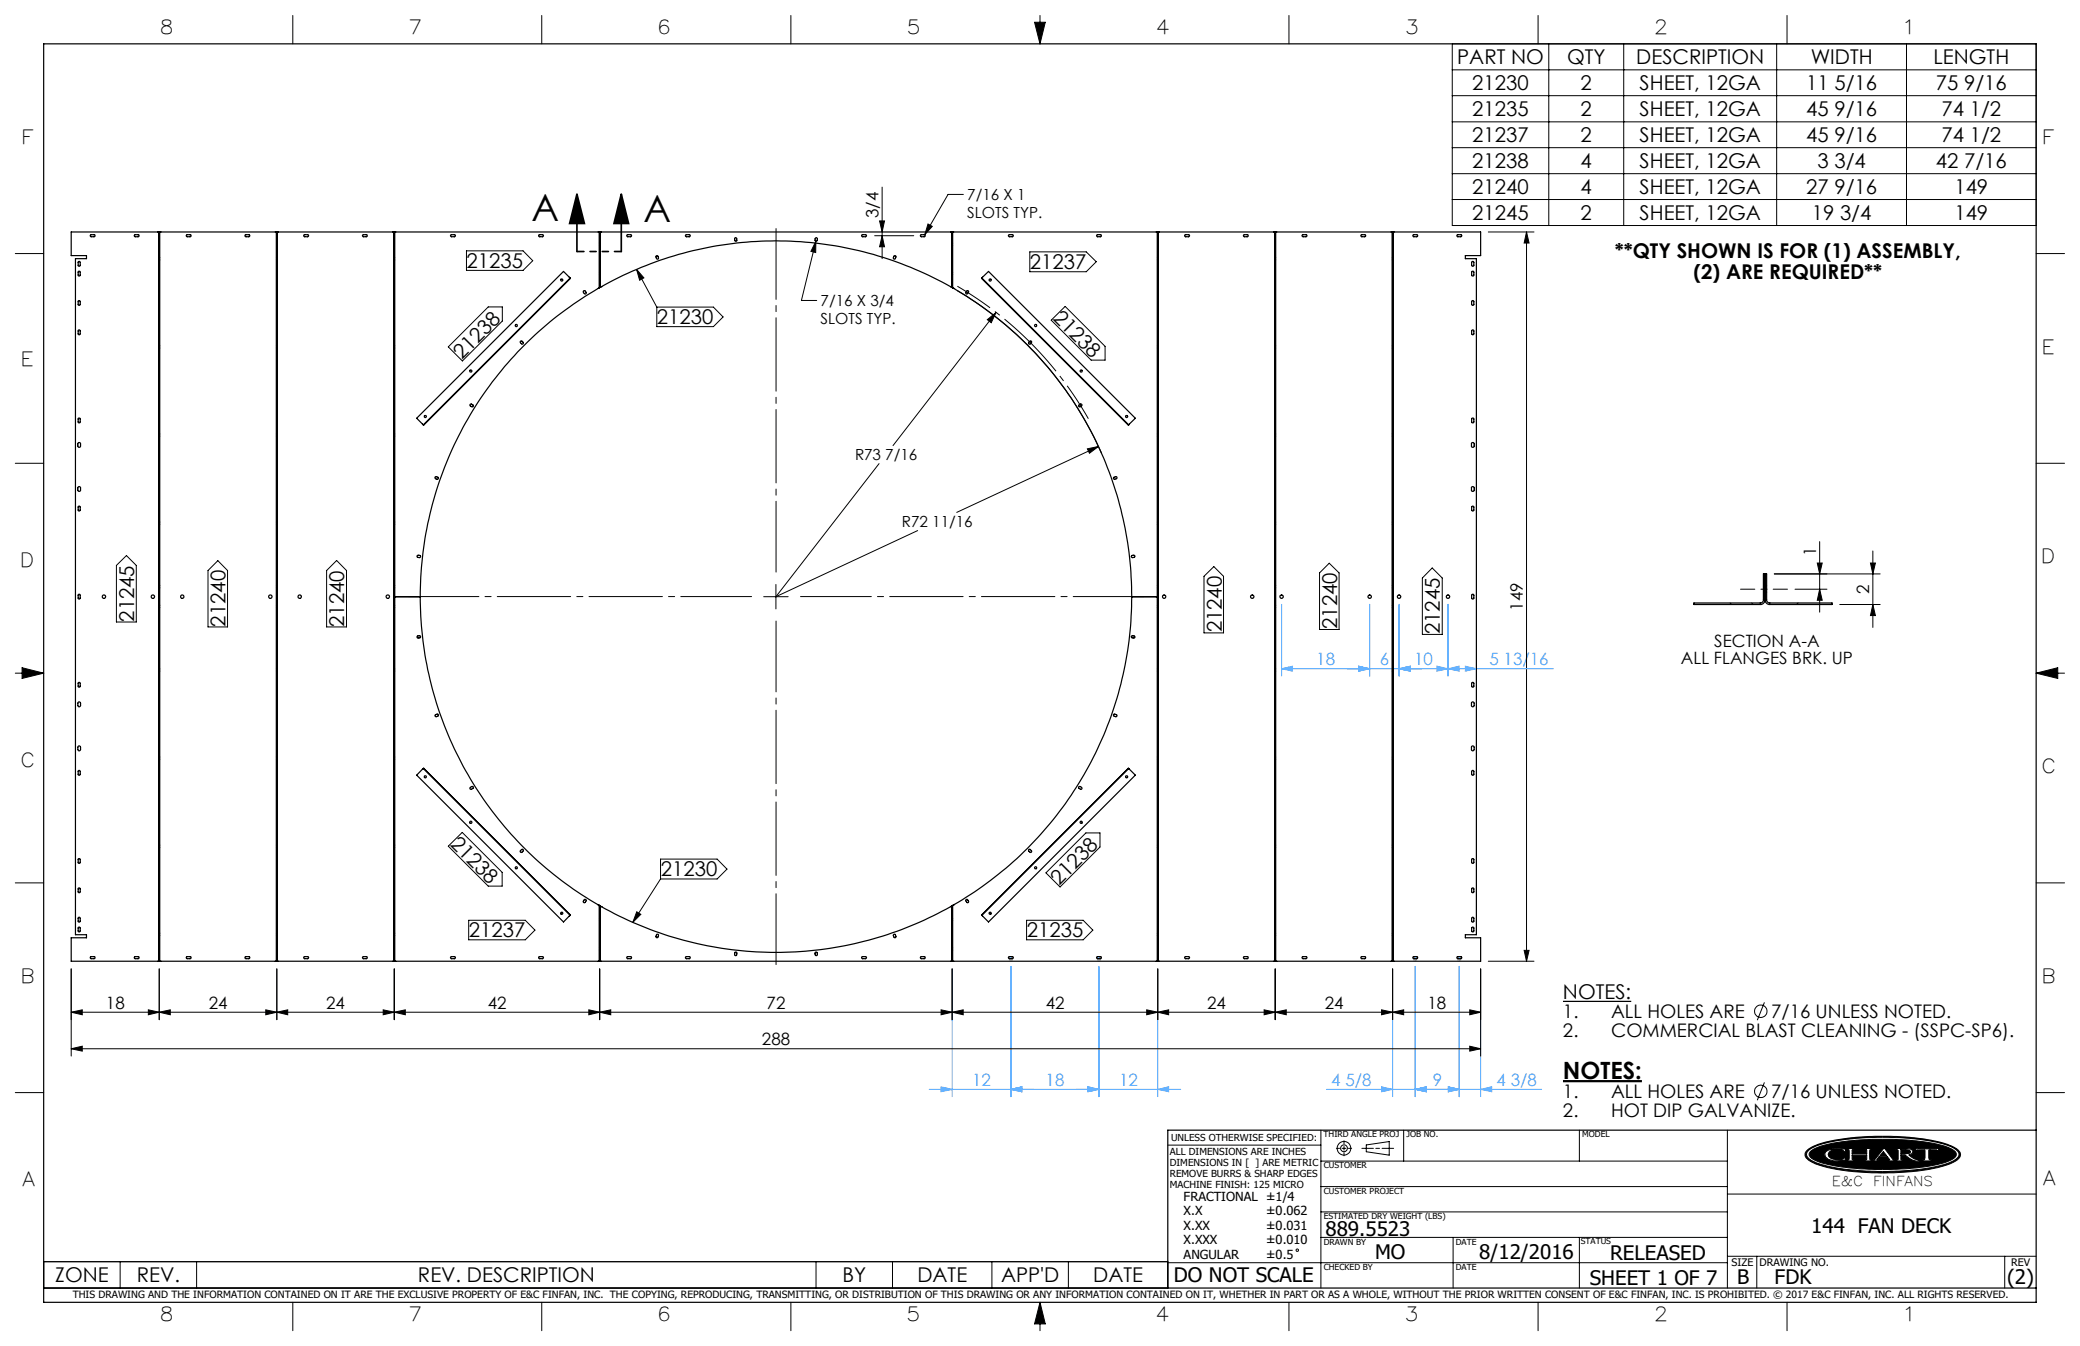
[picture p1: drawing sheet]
<svg xmlns="http://www.w3.org/2000/svg" width="432mm" height="279mm" viewBox="0 0 432 279" stroke-linecap="round" stroke-linejoin="round" font-family="sans-serif">
<g fill="none" stroke="#000" stroke-width=".21">
<path d="M60.8 3.2v5.9M112.5 3.2v5.9M164.2 3.2v5.9M214.8 4.6h2.2l-1.1 4.5zM215.9 3.2v5.9M267.6 3.2v5.9M301.5 9.1h121.2v37.7h-121.2zM301.5 14.5h121.2M301.5 19.9h121.2M319.3 3.2v5.9M321.5 9.1v37.7M337.1 9.1v37.7"/>
<path d="M368.8 9.1v37.7M371 3.2v5.9M395.8 9.1v37.7M183.1 38.8v14.9M301.5 25.3h121.2M301.5 30.7h121.2M301.5 36.1h121.2M3.2 52.6h5.9M96.8 52.1h11.8l2 2-2 2h-11.8zM132.2 55.9l1.5 1.8-.9 .5zM132.2 55.9l4.1 7.8M169.4 50.1l-.1 2.3-1-.2z"/>
<path d="M169.4 50.1l-3 12.3h3.1M181.6 48.9h8.1M182.6 45.9h1l-.5 2.3zM183.1 48.9l.5 2.3h-1zM192.7 46.5l.8 .5-1.5 1.7zM200 40.4h-3.2l-4.8 8.3M213.8 52.3h11.7l2.1 2-2.1 2.1h-11.7zM301.5 41.4h121.2M309 48.2h9.5M316.9 48.2l.5 2.2h-1zM316.9 48.2v151.3M422.7 52.6h5.9"/>
<path d="M93.1 72l8.3-8.3h2.9v2.9l-8.3 8.3zM136.3 63.7h11.8l2 2.1-2 2h-11.8zM198.7 60.3a73.9 73.9 0 0 1 30 33.8M205 66.4l1.8-1.5-1 2.1zM206.8 64.9l-21.4 27.6M218.2 66.5l2.9-2.9 8.3 8.3v2.9h-2.9zM3.2 96.2h5.9M182.5 96.2l-21.4 27.7 29.4-13.8M225.7 93.2l2.3-.5-1.8 1.4zM228 92.7l-29.4 13.7M422.7 96.2h5.9M24.2 117.4l2-2.1 2.1 2.1v11.7h-4.1z"/>
<path d="M45.2 116.4l2 2v11.7h-4v-11.7zM69.9 116.3l2 2.1v11.7h-4.1v-11.7zM249.9 119.6l2.1-2 2 2v11.8h-4.1zM273.9 118.9l2-2 2.1 2v11.8h-4.1zM297.3 117.9l2.1 2.1v11.7h-4.1v-11.7zM368.3 119.1h22M377.3 116.9h1l-.5 2.2zM377.8 112.4v14.7M388.3 116.9h1l-.5 2.2zM388.8 114.4v15.8M3.2 139.7h5.9M4.6 138.6l4.5 1.1-4.5 1.1z"/>
<path d="M158.5 123.9h5.1M161.1 121.3v5.1M372.6 122.3h6.7M377.8 122.3l.5 2.3h-1zM381.9 125.5h8.4M388.8 125.5l.5 2.3h-1zM422.7 139.7h5.9M422.7 139.7l4.5-1.1v2.2zM93.1 175.6l2.9-2.8 8.2 8.3v2.8h-2.8zM137.1 178.3h11.8l2 2.1-2 2.1h-11.8zM3.2 183.3h5.9M97.3 191h11.7l2.1 2.1-2.1 2h-11.7z"/>
<path d="M132.2 189.3l.8 .5-1.6 1.7zM137.1 182.5l-5.7 9M213.1 191h11.8l2 2.1-2 2h-11.8zM217.1 181.2l8.3-8.3h3v2.9l-8.3 8.3zM309 199.5h9.5M316.4 197.3h1l-.5 2.2zM422.7 183.3h5.9M14.8 217.7l2.3-.5v1zM14.8 217.7h292.6M14.8 210.1l2.3-.5v1zM14.8 210.1h292.6M14.8 201.1v18.1"/>
<path d="M30.8 209.6l2.3 .5-2.3 .5zM33.1 210.1l2.2-.5v1zM33.1 201.1v10.6M55.2 209.6l2.3 .5-2.3 .5zM57.5 201.1v10.6M57.5 210.1l2.2-.5v1zM79.6 209.6l2.2 .5-2.2 .5zM81.8 210.1l2.3-.5v1zM81.8 201.1v10.6M122.2 209.6l2.3 .5-2.3 .5zM124.5 210.1l2.3-.5v1zM124.5 201.1v10.6"/>
<path d="M195.4 209.6l2.3 .5-2.3 .5zM197.7 210.1l2.3-.5v1zM197.7 201.1v10.6M238.1 209.6l2.2 .5-2.2 .5zM240.3 201.1v10.6M240.3 210.1l2.3-.5v1zM262.4 209.6l2.3 .5-2.3 .5zM264.7 210.1l2.3-.5v1zM264.7 201.1v10.6M286.8 209.6l2.3 .5-2.3 .5zM289.1 210.1l2.3-.5v1zM289.1 201.1v10.6"/>
<path d="M305.1 217.2l2.3 .5-2.3 .5zM305.1 209.6l2.3 .5-2.3 .5zM307.4 201.1v18.1M366.3 208.1l-1.5 3.7M3.2 226.8h5.9M242.4 237.7h31.8M274.2 234.6v32.8M277.4 238.4h.7M278.6 238.4h.8M279 236.8v.7M279 238v.8M279 239.3v.6"/>
<path d="M279.9 238.4h.7M282.7 238.4h2.4M283.6 237.7l4.8-.7v2.8l-4.8-.7zM285.6 238.4h.8M286.9 238.4h2.4M291.4 234.6v6.4M327.9 234.6v6.4M358.6 234.6v32.8M366.3 224.7l-1.5 3.7M375.3 238.7a16.2 16.2 0 0 1 7.4-2.3 55.4 55.4 0 0 1 21.3 1.1l1.4 .6a1.73 1.73 0 0 1 1.5 2 7.1 7.1 0 0 1-4.3 2.2 56 56 0 0 1-24.6-.3 5 5 0 0 1-3.2-2l-.1-.1a1.17 1.17 0 0 1 .6-1.2zM375.4 238.9a12.8 12.8 0 0 1 6.4-2.2 59.4 59.4 0 0 1 21.7 .8 4.5 4.5 0 0 1 3.1 1.9 1.7 1.7 0 0 1-1.3 1.7 34.9 34.9 0 0 1-12.8 2l-2.2 .1a39.2 39.2 0 0 1-13.6-2l-.7-.3a1.2 1.2 0 0 1-.6-2zM375.8 239a15.4 15.4 0 0 1 7.6-2.1l3.6-.3 3.3-.1a44.5 44.5 0 0 1 14.2 1.7l.8 .4a1.03 1.03 0 0 1 .8 1 1.03 1.03 0 0 1-.8 1 25.5 25.5 0 0 1-9.5 2l-7.7 .1a33.6 33.6 0 0 1-11.3-1.9l-.8-.5a.79 .79 0 0 1-.2-1.3z"/>
<path d="M379 239.1a5 5 0 0 1 3.5-.6h.7v.2l-.2 .4-.6-.4a3.1 3.1 0 0 0-2.7 .4l-.2 .5 .2 .5a3.1 3.1 0 0 0 2.8 .5l.4-.3h.3l-.2 .5-.7 .1a3.6 3.6 0 0 1-3.3-.8l-.2-.6zM383.5 238.4h1.6v.2l-.6 .1v.8h3v-.8l-.5-.1v-.2h1.5v.2l-.3 .1-.1 .4 .1 1.5v.1l.3 .1v.2h-1.5v-.2h.4l.1-.2v-.8h-3v.8l.6 .2v.2h-1.6v-.2l.3-.1 .1-.1v-1.5v-.4l-.4-.1zM391 239l.6 .9h-1.3zM391 238.4h.3l1.7 2.3 .5 .1v.2h-1.6v-.2l.4-.1-.5-.6h-1.7l-.5 .7h.6v.2h-1.5v-.2l.5-.1zM393.6 238.4h2.3l.9 .2 .3 .4-.2 .5-.7 .2 1.2 .9 1.1 .2v.2a4.2 4.2 0 0 1-2.9-1.1l-1-.1v.9l.6 .1v.2h-1.6v-.2h.3l.2-.2v-1.8l-.5-.2zM394.6 238.6l1.8 .2 .2 .3-.2 .3-1.8 .1zM397.9 238.3l1 .2 3.7-.1-.3 .5h-.2l-.1-.2h-1.6l.1 1.9 .6 .2v.2h-2.2v-.2l.7-.2v-1.8l-1.6-.1-.2 .2h-.3zM402.1 238.9h.1M422.7 226.8h5.9M274.2 256.9h84.4M274.2 251.6h84.4M274.2 246.3h84.4"/>
<path d="M274.2 241h84.4M301.7 256.9v10.5M327.9 256.9v10.5M358.6 247.9h64.1M9.1 261.9h233.3v5.5h-233.3zM24.9 261.9v5.5M40.8 261.9v5.5M60.8 270.3v5.9M112.5 270.3v5.9M164.2 270.3v5.9M169.4 261.9v5.5M185.3 261.9v5.5"/>
<path d="M205.9 261.9v5.5M215.9 270.3v5.9M215.9 270.3l1.1 4.5h-2.2zM221.8 261.9v5.5M242.4 262.1h116.2M267.6 270.3v5.9M319.3 270.3v5.9M358.6 260.8h64.1M364.7 260.8v6.6M371 270.3v5.9M416.2 260.8v6.6"/>
<circle cx="365.5" cy="209.9" r="1.29"/>
<circle cx="279" cy="238.4" r=".71"/>
<circle cx="279" cy="238.4" r="1.41"/>
<circle cx="365.5" cy="226.6" r="1.29"/>
<circle cx="269.3" cy="259.5" r=".25"/>
</g>
<path d="M9.1 9.1h413.6v261.2h-413.6zM422.7 234.6h-180.3v32.8M9.1 267.4h413.6" fill="none" stroke="#000" stroke-width=".25"/>
<g fill="#000">
<path d="M383.5 238.4v.2h.3l.1 .2v1.8l-.1 .1-.3 .1v.2h1.6v-.2l-.6-.2v-.8h3v.9l-.5 .1v.2h1.5v-.2l-.3-.1-.1-.2v-1.6l.1-.3h.3v-.2h-1.5v.2l.5 .1v.8h-3v-.8l.6-.1v-.2zM391 238.4l-1.8 2.3-.5 .1v.2h1.5v-.2h-.6l.5-.7h1.7l.5 .6-.4 .1v.2h1.6v-.2l-.5-.1-1.7-2.3zM393.6 238.4v.2l.5 .2v1.8l-.2 .2h-.3v.2h1.6v-.2l-.6-.1v-.9l1.1 .1a3.2 3.2 0 0 0 2.8 1.1v-.2a3.4 3.4 0 0 1-2.3-1.1 .68 .68 0 0 0 .8-.2 .68 .68 0 0 0 0-.8l-.7-.3zM397.9 238.3l-.4 .6h.3l.2-.2 1.6 .1v1.8l-.2 .2h-.5v.2h2.2v-.2h-.5l-.2-.3v-1.7l1.6-.1 .1 .2h.2l.3-.5-4 .1zM375.8 239a14 14 0 0 1 6.9-2l6.1-.5h5l4.8 .4a16.3 16.3 0 0 1 7.2 2 .96 .96 0 0 1-.4 1.7 24.9 24.9 0 0 1-10.1 2l-6.5 .1-3.8-.2a21.2 21.2 0 0 1-8.8-2l-.4-.3-.2-.5zM379.1 239a1.04 1.04 0 0 0 .7 1.7 7 7 0 0 0 3.2 .1l.2-.5h-.3l-.5 .4a2.56 2.56 0 0 1-2.8-.8 1.28 1.28 0 0 1 1.4-1.3h.2a1.49 1.49 0 0 1 1.4 .2l.4 .3 .2-.6h-.6a4.7 4.7 0 0 0-3.5 .5zM375.3 238.7a19 19 0 0 1 8.8-2.5l4.1-.3h4.8a33.1 33.1 0 0 1 12.7 2.3l.2 .1a1.36 1.36 0 0 1 .9 2 9.1 9.1 0 0 1-5.1 2.2l-.4 .1a58.1 58.1 0 0 1-23.1-.6 5.6 5.6 0 0 1-3.4-1.9v-.8zM375.3 238.9a1.14 1.14 0 0 0 .6 1.9 24.5 24.5 0 0 0 9.8 2.2l4.1 .2 3.7-.1a33.7 33.7 0 0 0 11.9-2.1l.4-.2a1.19 1.19 0 0 0 .9-1.2 1.19 1.19 0 0 0-.9-1.1 21.6 21.6 0 0 0-8.8-2.1l-5.1-.3-4.7 .1a30.2 30.2 0 0 0-11.1 2.1z" fill-rule="evenodd"/>
<path d="M215.9 270.3l-1.1 4.5h2.2zM214.8 4.6h2.2l-1.1 4.5zM4.6 138.6l4.5 1.1-4.5 1.1zM422.7 139.7l4.5-1.1v2.2zM391 239l-.7 .9h1.3zM394.6 238.6v.9l1.7-.1a.38 .38 0 0 0 .3-.4 .38 .38 0 0 0-.5-.3z" fill-rule="evenodd"/>
</g>
<path d="M324.5 224.4h16.4" fill="none" stroke="#000" stroke-width=".46"/>
<path d="M324.5 207.9h14.1" fill="none" stroke="#000" stroke-width=".26"/>
<path d="M119.8 40.3l1.5 6.1h-3zM119.8 40.3v11.9M129 40.3l1.5 6.1h-3zM129 40.3v11.9" fill="none" stroke="#000" stroke-width=".35"/>
<path d="M225.9 86.9a74.6 74.6 0 0 0-27.2-27.5" fill="none" stroke="#000" stroke-width=".21" stroke-dasharray="15.2 1.3 1.3 1.3" stroke-dashoffset="7.1" stroke-linecap="butt"/>
<g fill="none" stroke="#53a9ff" stroke-width=".21">
<path d="M266.1 138.8l2.2-.5v1zM266.1 138.8h56.4M266.1 125.4v14.9M282 138.3l2.3 .5-2.3 .5zM284.3 125.4v14.9M290.4 138.8l2.3-.5v1zM290.4 125.4v14.9M298.3 138.3l2.3 .5-2.3 .5zM300.6 138.8l2.3-.5v1zM300.6 125.4v14.9M304.2 138.3l2.3 .5-2.3 .5zM209.3 199h1.1"/>
<path d="M209.5 198.6l.7 .8M209.9 198.5v1M210.2 198.6l-.7 .8M227.6 199h1M227.8 198.6l.7 .8M228.1 198.5v1M228.5 198.6l-.7 .8M293.3 199h1M293.4 198.6l.7 .8M293.8 198.5v1M294.1 198.6l-.7 .8M302.4 199h1.1"/>
<path d="M302.6 198.6l.7 .8M302.9 198.5v1M303.3 198.6l-.7 .8M197.7 201.1v26.5M209.9 200.6v27M228.1 200.6v27M240.3 201.1v26.5M289.1 201.1v26.5M293.8 200.6v27M302.9 200.6v27M307.4 201.1v26.5M192.9 226.1h52.2"/>
<path d="M195.4 225.6l2.3 .5-2.3 .5zM209.9 226.1l2.2-.5v1zM225.8 225.6l2.3 .5-2.3 .5zM240.3 226.1l2.3-.5v1zM275.4 226.1h44.6M286.8 225.6l2.3 .5-2.3 .5zM293.8 226.1l2.3-.5v1zM300.7 225.6l2.2 .5-2.2 .5zM307.4 226.1l2.3-.5v1z"/>
</g>
<path d="M361.3 122.3h9.8" fill="none" stroke="#000" stroke-width=".21" stroke-dasharray="15.2 1.3 1.3 1.3" stroke-dashoffset="12.3"/>
<path d="M161.1 118.8v-71.4M156 123.8h-71.3M161.1 128.9v71.3M166.2 123.8h71.3" fill="none" stroke="#000" stroke-width=".21" stroke-dasharray="15.2 1.3 1.3 1.3" stroke-dashoffset=".5"/>
<path d="M129 52.2h-9.2" fill="none" stroke="#000" stroke-width=".35" stroke-dasharray="6.3 1.3 1.3 1.3 1.3 1.3" stroke-dashoffset="4.9"/>
<g fill="#000">
<path d="M205 66.4l1.8-1.5-1 2.1z"/>
<path d="M129 40.3l1.5 6.1h-3zM119.8 40.3l1.5 6.1h-3z"/>
<path d="M132.2 55.9l1.5 1.8-.9 .5zM132.2 189.3l.8 .5-1.6 1.7z"/>
</g>
<g fill="#53a9ff">
<path d="M300.7 225.6l2.2 .5-2.2 .5zM293.8 226.1l2.3-.5v1zM293.8 226.1l2.3-.5v1zM286.8 225.6l2.3 .5-2.3 .5zM209.9 226.1l2.2-.5v1zM195.4 225.6l2.3 .5-2.3 .5zM225.8 225.6l2.3 .5-2.3 .5zM209.9 226.1l2.2-.5v1z"/>
<path d="M300.7 225.6l2.2 .5-2.2 .5zM307.4 226.1l2.3-.5v1zM225.8 225.6l2.3 .5-2.3 .5zM240.3 226.1l2.3-.5v1z"/>
</g>
<g fill="#000">
<path d="M169.4 50.1l-1.1 2.1 1 .2zM225.7 93.2l.5 .9 1.8-1.4zM192.7 46.5l-.7 2.2 1.5-1.7z"/>
<path d="M183.1 48.9l.5 2.3h-1zM182.6 45.9h1l-.5 2.3zM377.8 122.3l.5 2.3h-1zM377.3 116.9h1l-.5 2.2z"/>
<path d="M388.3 116.9h1l-.5 2.2zM388.8 125.5l.5 2.3h-1z"/>
<path d="M316.4 197.3h1l-.5 2.2zM316.9 48.2l.5 2.2h-1z"/>
<path d="M30.8 209.6l2.3 .5-2.3 .5zM14.8 210.1l2.3-.5v1z"/>
<path d="M55.2 209.6l2.3 .5-2.3 .5zM33.1 210.1l2.2-.5v1z"/>
<path d="M81.8 210.1l2.3-.5v1zM122.2 209.6l2.3 .5-2.3 .5zM57.5 210.1l2.2-.5v1zM79.6 209.6l2.2 .5-2.2 .5zM124.5 210.1l2.3-.5v1zM195.4 209.6l2.3 .5-2.3 .5z"/>
<path d="M197.7 210.1l2.3-.5v1zM238.1 209.6l2.2 .5-2.2 .5zM14.8 217.7l2.3-.5v1zM305.1 217.2l2.3 .5-2.3 .5z"/>
<path d="M262.4 209.6l2.3 .5-2.3 .5zM240.3 210.1l2.3-.5v1zM286.8 209.6l2.3 .5-2.3 .5zM264.7 210.1l2.3-.5v1z"/>
<path d="M289.1 210.1l2.3-.5v1zM305.1 209.6l2.3 .5-2.3 .5z"/>
</g>
<g fill="#53a9ff">
<path d="M298.3 138.3l2.3 .5-2.3 .5zM290.4 138.8l2.3-.5v1z"/>
<path d="M300.6 138.8l2.3-.5v1zM304.2 138.3l2.3 .5-2.3 .5zM266.1 138.8l2.2-.5v1zM282 138.3l2.3 .5-2.3 .5z"/>
<path d="M290.4 138.8l2.3-.5v1zM282 138.3l2.3 .5-2.3 .5z"/>
</g>
<g fill="none" stroke="#000" stroke-width=".25">
<path d="M16.3 56.3h.2l.2 .1-.2 .9-.3-.1zM16.3 54.3h.2l.2 .1v.7l-.2 .2-.3-.1zM18.8 48.8l.8-.1 .1 .3-.8 .1-.2-.1zM28 48.7h.8l.1 .2-.2 .2h-.7l-.1-.1zM32.9 48.2h-18.1v4.9h3.2v.6h-2.3v140.3h2.3v.7h-3.2v4.8h18.1M32.9 48.2h.3M32.9 48.2v151.3M33.1 48.2v151.3M33.2 48.2h24.2M33.2 48.2v151.3M38.7 48.8l.9-.1 .1 .2-.2 .2h-.7l-.1-.1zM50.9 48.8l.9-.1 .1 .3-.2 .1h-.7l-.2-.2z"/>
<path d="M57.4 48.2h.2M57.4 48.2v151.3M57.5 48.2v151.3M57.6 48.2h24.1M57.6 48.2v151.3M63.1 48.7h.9l.1 .3-.2 .1h-.7l-.2-.1zM75.4 48.7h.7l.1 .3-.8 .1-.2-.1zM81.7 48.2h.3M81.7 48.2v151.3M81.8 48.2v151.3M82 48.2h42.4M82 48.2v151.3"/>
<path d="M93.6 48.8l.8-.1 .1 .3-.1 .1h-.7l-.2-.1zM111.9 48.8l.8-.1 .1 .3-.1 .1h-.7l-.2-.2zM118.4 57.7l-1.4-1.4-30.5 30.5 1.4 1.4M118.4 57.7l-30.5 30.5M124.2 59.9a74 74 0 0 0-37 64M124.4 59.7l-.2 .2M124.4 48.2h.2M124.4 59.7h.1M124.4 48.2v11.5M124.5 59.7l-.3 .2M124.5 48.2v11.5M124.5 59.7h.1"/>
<path d="M124.6 59.7a73.7 73.7 0 0 1 73 0M124.6 48.2h73M124.6 48.2v11.5M130.2 48.8l.8-.1 .1 .2-.1 .2h-.7l-.2-.1zM136.2 53.1h.2l.2 .1v.6l-.3-.1zM142.3 48.8l.9-.1 .1 .3-.1 .1h-.7l-.2-.2zM152.5 49.5l.2-.2 .2 .2v.6l-.4-.1zM169.3 49.5l.2-.2 .2 .2-.2 .6-.3-.2zM179 48.7h.8l.1 .3-.2 .1h-.7l-.1-.1zM185.6 53.1h.2l.2 .2-.3 .5-.2-.2zM191.2 48.7h.8l.1 .2-.2 .2h-.7l-.1-.1zM197.6 48.2h.2"/>
<path d="M197.6 48.2v11.5M197.6 59.7h.1M197.7 59.7l.3 .2M197.7 59.7h.1M197.7 48.2v11.5M197.8 59.7l.2 .2M197.8 48.2h42.4M197.8 48.2v11.5M198 59.9a74 74 0 0 1 36.9 64M203.8 57.7l1.4-1.4 30.5 30.5-1.4 1.4M203.8 57.7l30.5 30.5M209.4 48.7h.9l.1 .3-.2 .1h-.7l-.2-.1z"/>
<path d="M227.8 48.7h.7l.1 .3-.8 .1-.2-.1zM240.2 48.2h.3M240.2 48.2v151.3M240.3 48.2v151.3M240.5 48.2h24.1M240.5 48.2v151.3M246 48.7h.8l.1 .3-.1 .1h-.7l-.2-.1zM258.2 48.7h.8l.1 .3-.8 .1-.2-.1zM264.6 48.2h.2M264.6 48.2v151.3M264.7 48.2v151.3M264.8 48.2h24.2"/>
<path d="M264.8 48.2v151.3M270.4 48.7h.8l.1 .3-.2 .1h-.6l-.2-.1zM282.6 48.7h.8l.1 .2-.1 .2h-.7l-.2-.1zM289 48.2h.2M289 48.2v151.3M289.1 48.2v151.3M289.2 48.2h18.2v4.9h-3.2v.6h2.3v140.3h-2.3v.7h3.2v4.8h-18.2M289.2 48.2v151.3M293.4 48.7h.8l.1 .2-.2 .2h-.6l-.2-.1zM302.5 48.7h.9l.1 .3-.2 .1h-.7l-.2-.1zM305.6 54.3h.2l.2 .1v.7l-.2 .2-.3-.2zM305.6 56.3h.3l.1 .1-.1 .9h-.3l-.1-.2z"/>
<path d="M16.3 68.5h.2l.2 .2v.6l-.2 .2-.3-.1zM16.3 62.4h.1l.3 .1v.8l-.2 .1-.3-.1zM108 70.9l.3-.1 .3 .3v.2l-.3 .1-.3-.4zM121.1 60.4h.4l.2 .4-.1 .2-.3-.1-.2-.2zM200.7 60.4l.2-.1 .2 .2-.3 .5-.3-.1zM213.6 71l.3-.2 .3 .1-.4 .5-.3-.1zM305.5 68.6l.3-.1 .2 .2v.6l-.2 .2-.3-.2zM305.6 62.4h.2l.2 .1v.8l-.2 .1-.3-.2zM16.3 86.8h.2l.2 .1-.2 .9-.3-.1zM16.3 91.9h.2l.2 .2v.5l-.2 .3h-.2l-.1-.3zM90.3 99l.6 .1 .1 .2-.2 .2-.3-.1zM97.6 84l.2-.1 .4 .2v.3l-.6-.1z"/>
<path d="M224 84.1l.3-.2 .3 .1v.2l-.4 .3-.3-.2zM231.2 99.1l.6-.1 .1 .3-.6 .2-.2-.2zM305.6 86.8h.3l.1 .1-.1 .9-.3-.1-.1-.1zM305.6 91.9h.3l.1 .2v.5l-.1 .3-.4-.2v-.7zM16.3 105.1h.2l.2 .1v.7l-.2 .2-.3-.1zM16.3 101.1l.2-.1 .2 .2v.6l-.3 .2-.2-.2zM86.6 115.3h.6l.1 .3-.2 .1h-.5zM234.9 115.3h.5l.2 .2-.1 .2h-.4l-.3-.2zM305.5 101.1l.3-.1 .2 .2v.6l-.2 .2-.3-.2zM305.6 105.1h.2l.2 .1v.7l-.2 .2-.3-.2zM366.4 119.1v5.4M16.3 123.4l.1-.1 .3 .2v.7l-.2 .2-.3-.2z"/>
<path d="M81.8 123.9h.2M82 123.9h.2M82.2 123.9h5M86.6 132h.6l.1 .3-.6 .1-.1-.1zM87.2 123.9a73.9 73.9 0 0 0 37 63.9M234.9 132h.6l.1 .4h-.6zM234.9 123.9a73.8 73.8 0 0 1-36.9 63.9M234.9 123.9h5.1M240 123.9h.2M240.2 123.9h.1M305.6 123.4l.2-.1 .2 .2v.7l-.2 .2-.3-.3zM351.6 125.2h13.8a.66 .66 0 0 0 .7-.7v-5.4h.6v5.4a.66 .66 0 0 0 .7 .7h12.9v.3h-12.9a1.02 1.02 0 0 1-1-1 .96 .96 0 0 1-1 1h-13.8z"/>
<path d="M16.3 160l.2-.1 .2 .2v.7l-.2 .1-.3-.1zM16.3 141.7l.2-.1 .2 .2v.7l-.3 .2-.2-.2zM16.3 154.9l.2-.1 .2 .3v.5l-.2 .3-.3-.3zM16.3 145.8l.2-.1 .2 .2v.6l-.2 .2-.3-.2zM87.9 159.5l-1.4 1.4 30.5 30.5 1.4-1.4M87.9 159.5l30.5 30.5M90.3 148.4l.6-.2 .1 .4-.6 .2zM231.2 148.3h.5l.2 .3-.1 .2-.5-.1-.2-.2zM234.3 159.5l1.4 1.4-30.5 30.5-1.4-1.4M234.3 159.5l-30.5 30.5M305.5 145.8l.3-.1 .2 .2v.6l-.2 .2-.3-.2zM305.5 154.9l.3-.1 .2 .3v.5l-.2 .3-.3-.2z"/>
<path d="M305.5 141.7l.3-.1 .2 .2v.7l-.2 .2-.3-.3zM16.3 178.3l.2-.1 .2 .2-.2 .8-.3-.1zM97.6 163.4l.4-.2 .3 .2-.5 .5-.2-.1zM108.1 176.6l.3-.3 .3 .2-.4 .5-.3-.2zM213.6 176.4l.2-.1 .3 .3-.1 .4-.4-.3zM224 163.3l.2-.1 .4 .3v.3l-.3 .1-.3-.2zM305.5 160l.3-.1 .2 .2v.7l-.2 .1-.3-.2zM305.6 178.3l.3-.1 .1 .2-.1 .8h-.3l-.1-.2zM16.3 184.4l.1-.1 .3 .2v.7l-.2 .1-.3-.1zM16.3 192.5l.2-.1 .2 .2v.7l-.3 .2-.2-.2zM16.3 190.5l.2-.1 .2 .2v.6l-.2 .2-.3-.1zM18.8 198.6h.8l.1 .3-.8 .1-.2-.2z"/>
<path d="M28 198.6h.8l.1 .2-.2 .2h-.7l-.1-.2zM32.9 199.5h.3M33.2 199.5h24.2M38.7 198.6h.9l.1 .2-.2 .2h-.7l-.1-.2zM50.9 198.6h.9l.1 .2-.2 .2h-.7l-.2-.2zM57.4 199.5h.2M57.6 199.5h24.1M63.1 198.6h.9l.1 .2-.2 .2h-.7l-.2-.2zM75.4 198.6h.7l.1 .3-.8 .1-.2-.2zM81.7 199.5h.3M82 199.5h42.4M93.6 198.6h.8l.1 .2-.1 .2h-.7l-.2-.2z"/>
<path d="M111.9 198.6h.8l.1 .2-.1 .2h-.7l-.2-.2zM121.3 186.7l.4 .1-.3 .6-.3-.2zM124.2 187.8l.2 .2M124.2 187.8l.3 .2M124.4 199.5h.2M124.4 188v11.5M124.4 188h.1M124.5 188v11.5M124.5 188.1h.1M124.6 188.1a73.8 73.8 0 0 0 73 0M124.6 199.5h73M124.6 188.1v11.4"/>
<path d="M130.2 198.6h.8l.1 .2-.1 .2h-.7l-.2-.2zM136.3 194h.4l-.3 .7-.2-.2zM142.3 198.6h.9l.1 .2-.1 .2h-.7l-.2-.2zM152.6 197.7l.2-.1 .2 .2-.2 .6-.3-.1zM169.3 197.7h.3l.1 .5-.2 .2-.3-.2zM179 198.6h.8l.1 .2-.2 .2h-.7l-.1-.2zM185.5 194h.4l.1 .4-.1 .2h-.3zM191.1 198.6h.9l.1 .2-.2 .2h-.7l-.1-.2zM197.6 199.5h.2M197.6 188.1v11.4M197.6 188.1h.1M197.7 188v11.5"/>
<path d="M197.7 188h.1M197.8 199.5h42.4M197.8 188v11.5M198 187.8l-.2 .2M198 187.8l-.3 .2M200.5 186.8l.3-.1 .2 .6h-.3zM209.4 198.6h.9l.1 .2-.2 .2h-.7l-.2-.2zM227.7 198.6h.8l.1 .3-.8 .1-.2-.2zM240.2 199.5h.3M240.5 199.5h24.1M246 198.6h.8l.1 .2-.1 .2h-.7l-.2-.2zM258.2 198.6h.8l.1 .3-.8 .1-.2-.2z"/>
<path d="M264.6 199.5h.2M264.8 199.5h24.2M270.4 198.6h.8l.1 .2-.2 .2h-.6l-.2-.2zM282.6 198.6h.8l.1 .2-.1 .2h-.7l-.2-.2zM289 199.5h.2M293.4 198.6h.8l.1 .2-.2 .2h-.6l-.2-.2zM302.5 198.6h.9l.1 .2-.2 .2h-.7l-.2-.2zM305.5 190.5l.3-.1 .2 .2v.6l-.2 .2-.3-.2zM305.5 192.5l.3-.1 .2 .2v.7l-.2 .2-.3-.3zM305.6 184.4l.2-.1 .2 .2v.7l-.2 .1-.3-.2z"/>
<circle cx="116.6" cy="58.1" r=".23"/>
<circle cx="205.6" cy="58.1" r=".22"/>
<circle cx="97.7" cy="77" r=".22"/>
<circle cx="107.2" cy="67.6" r=".22"/>
<circle cx="215" cy="67.6" r=".23"/>
<circle cx="224.4" cy="77" r=".22"/>
<circle cx="88.3" cy="86.5" r=".23"/>
<circle cx="233.9" cy="86.5" r=".22"/>
<circle cx="21.6" cy="123.9" r=".35"/>
<circle cx="31.7" cy="123.9" r=".35"/>
<circle cx="37.8" cy="123.9" r=".35"/>
<circle cx="56.1" cy="123.9" r=".36"/>
<circle cx="62.2" cy="123.9" r=".35"/>
<circle cx="80.5" cy="123.9" r=".36"/>
<circle cx="241.7" cy="123.8" r=".34"/>
<circle cx="260" cy="123.9" r=".35"/>
<circle cx="266.1" cy="123.9" r=".35"/>
<circle cx="284.3" cy="123.9" r=".35"/>
<circle cx="290.4" cy="123.9" r=".35"/>
<circle cx="300.6" cy="123.9" r=".35"/>
<circle cx="88.3" cy="161.3" r=".22"/>
<circle cx="97.7" cy="170.7" r=".23"/>
<circle cx="224.4" cy="170.7" r=".23"/>
<circle cx="233.9" cy="161.2" r=".21"/>
<circle cx="107.2" cy="180.1" r=".22"/>
<circle cx="116.6" cy="189.6" r=".22"/>
<circle cx="205.6" cy="189.6" r=".21"/>
<circle cx="215" cy="180.1" r=".23"/>
</g>
<g fill="none" stroke="#000" stroke-width=".21" stroke-dasharray="1.3 .6">
<path d="M33 54h.1M33.1 53.5h-.1M33.1 54h.1M33.2 53.5h-.1M57.4 54h.1M57.5 53.5h-.1M57.5 54h.1M57.6 53.5h-.1M81.8 54h.1M81.9 53.5h-.1M81.9 54h.1M82 53.5h-.1"/>
<path d="M124.2 59.9h.1M124.4 57h.1M124.4 50.9h.1M124.5 59.6l.3-.1M124.5 56.6h-.1M124.5 50.5h-.1M124.5 57h.1M124.5 50.9h.1M124.6 56.6h-.1M124.6 50.5h-.1M124.8 59.5h.1M197.4 59.5l.3 .1"/>
<path d="M197.4 59.5h.1M197.6 57h.1M197.6 50.9h.1M197.7 50.9h.1M197.7 57h.1M197.7 56.6h-.1M197.7 50.5h-.1M197.8 50.5h-.1M197.8 56.6h-.1M198 59.9h.1M240.2 54h.2M240.4 54h.1"/>
<path d="M240.4 53.5h-.2M240.5 53.5h-.1M264.6 54h.1M264.7 53.5h-.1M264.7 54h.1M264.8 53.5h-.1M289 54h.1M289.1 54h.1M289.1 53.5h-.1M289.2 53.5h-.1M33 72.2h.1M33.1 71.8h-.1"/>
<path d="M33.1 72.2h.1M33.2 71.8h-.1M57.4 72.2h.1M57.5 71.8h-.1M57.5 72.2h.1M57.6 71.8h-.1M81.8 72.2h.1M81.9 71.8h-.1M81.9 72.2h.1M82 71.8h-.1M240.2 72.2h.2M240.4 72.2h.1"/>
<path d="M240.4 71.8h-.2M240.5 71.8h-.1M264.6 72.2h.1M264.7 71.8h-.1M264.7 72.2h.1M264.8 71.8h-.1M289 72.2h.1M289.1 72.2h.1M289.1 71.8h-.1M289.2 71.8h-.1M33 90.5h.1M33.1 90.1h-.1"/>
<path d="M33.1 90.5h.1M33.2 90.1h-.1M57.4 90.5h.1M57.5 90.1h-.1M57.5 90.5h.1M57.6 90.1h-.1M81.8 90.5h.1M81.9 90.1h-.1M81.9 90.5h.1M82 90.1h-.1M240.2 90.5h.2M240.4 90.5h.1"/>
<path d="M240.4 90.1h-.2M240.5 90.1h-.1M264.6 90.5h.1M264.7 90.1h-.1M264.7 90.5h.1M264.8 90.1h-.1M289 90.5h.1M289.1 90.5h.1M289.1 90.1h-.1M289.2 90.1h-.1M33 108.8h.1M33.1 108.4h-.1"/>
<path d="M33.1 108.8h.1M33.2 108.4h-.1M57.4 108.8h.1M57.5 108.4h-.1M57.5 108.8h.1M57.6 108.4h-.1M81.8 108.8h.1M81.9 108.4h-.1M81.9 108.8h.1M82 108.4h-.1M240.2 108.8h.2M240.4 108.8h.1"/>
<path d="M240.4 108.4h-.2M240.5 108.4h-.1M264.6 108.8h.1M264.7 108.4h-.1M264.7 108.8h.1M264.8 108.4h-.1M289 108.8h.1M289.1 108.8h.1M289.1 108.4h-.1M289.2 108.4h-.1M33 139.3h.1M33 126.1h.1"/>
<path d="M33 122h.1M33.1 138.9h-.1M33.1 125.6h-.1M33.1 121.6h-.1M33.1 126.1h.1M33.1 122h.1M33.1 139.3h.1M33.2 125.6h-.1M33.2 121.6h-.1M33.2 138.9h-.1M57.4 126.1h.1M57.4 122h.1"/>
<path d="M57.4 139.3h.1M57.5 125.6h-.1M57.5 121.6h-.1M57.5 138.9h-.1M57.5 126.1h.1M57.5 122h.1M57.5 139.3h.1M57.6 125.6h-.1M57.6 121.6h-.1M57.6 138.9h-.1M81.8 126.1h.1M81.8 122h.1"/>
<path d="M81.8 139.3h.1M81.9 125.6h-.1M81.9 121.6h-.1M81.9 138.9h-.1M81.9 126.1h.1M81.9 139.3h.1M81.9 122h.1M82 125.6h-.1M82 138.9h-.1M82 121.6h-.1M240.2 122h.2M240.2 126.1h.2"/>
<path d="M240.2 139.3h.2M240.4 122h.1M240.4 126.1h.1M240.4 139.3h.1M240.4 121.6h-.2M240.4 125.6h-.2M240.4 138.9h-.2M240.5 121.6h-.1M240.5 125.6h-.1M240.5 138.9h-.1M264.6 122h.1M264.6 126.1h.1"/>
<path d="M264.6 139.3h.1M264.7 121.6h-.1M264.7 125.6h-.1M264.7 138.9h-.1M264.7 122h.1M264.7 126.1h.1M264.7 139.3h.1M264.8 121.6h-.1M264.8 125.6h-.1M264.8 138.9h-.1M289 126.1h.1M289 122h.1"/>
<path d="M289 139.3h.1M289.1 122h.1M289.1 139.3h.1M289.1 126.1h.1M289.1 125.6h-.1M289.1 121.6h-.1M289.1 138.9h-.1M289.2 121.6h-.1M289.2 138.9h-.1M289.2 125.6h-.1M366.1 123h.3M366.4 121.6h-.3"/>
<path d="M366.4 123h.4M366.8 121.6h-.4M33 157.6h.1M33.1 157.1h-.1M33.1 157.6h.1M33.2 157.1h-.1M57.4 157.6h.1M57.5 157.1h-.1M57.5 157.6h.1M57.6 157.1h-.1M81.8 157.6h.1M81.9 157.1h-.1"/>
<path d="M81.9 157.6h.1M82 157.1h-.1M240.2 157.6h.2M240.4 157.6h.1M240.4 157.1h-.2M240.5 157.1h-.1M264.6 157.6h.1M264.7 157.1h-.1M264.7 157.6h.1M264.8 157.1h-.1M289 157.6h.1M289.1 157.6h.1"/>
<path d="M289.1 157.1h-.1M289.2 157.1h-.1M33 175.9h.1M33.1 175.4h-.1M33.1 175.9h.1M33.2 175.4h-.1M57.4 175.9h.1M57.5 175.4h-.1M57.5 175.9h.1M57.6 175.4h-.1M81.8 175.9h.1M81.9 175.4h-.1"/>
<path d="M81.9 175.9h.1M82 175.4h-.1M240.2 175.9h.2M240.4 175.9h.1M240.4 175.4h-.2M240.5 175.4h-.1M264.6 175.9h.1M264.7 175.4h-.1M264.7 175.9h.1M264.8 175.4h-.1M289 175.9h.1M289.1 175.9h.1"/>
<path d="M289.1 175.4h-.1M289.2 175.4h-.1M33 194.2h.1M33.1 193.7h-.1M33.1 194.2h.1M33.2 193.7h-.1M57.4 194.2h.1M57.5 193.7h-.1M57.5 194.2h.1M57.6 193.7h-.1M81.8 194.2h.1M81.9 193.7h-.1"/>
<path d="M81.9 194.2h.1M82 193.7h-.1M124.2 187.8h.1M124.4 191.1h.1M124.4 197.2h.1M124.5 190.7h-.1M124.5 196.8h-.1M124.5 197.2h.1M124.5 191.1h.1M124.6 196.8h-.1M124.6 190.7h-.1M124.8 188.2l-.3-.1"/>
<path d="M124.8 188.2h.1M197.4 188.2h.1M197.6 191.1h.1M197.6 197.2h.1M197.7 188.1l-.3 .1M197.7 191.1h.1M197.7 197.2h.1M197.7 190.7h-.1M197.7 196.8h-.1M197.8 190.7h-.1M197.8 196.8h-.1M198 187.8h.1"/>
<path d="M240.2 194.2h.2M240.4 194.2h.1M240.4 193.7h-.2M240.5 193.7h-.1M264.6 194.2h.1M264.7 193.7h-.1M264.7 194.2h.1M264.8 193.7h-.1M289 194.2h.1M289.1 194.2h.1M289.1 193.7h-.1M289.2 193.7h-.1"/>
</g>
<path d="M359.2 125.2l.3 .3M363.6 125.2l.4 .3M366.7 122.7l-.3 .3M373.3 125.2l-.3 .3" fill="none" stroke="#000" stroke-width=".21"/>
<g font-size="7.8">
<text x="110.3" y="46">A</text>
<text x="133.6" y="46.2">A</text>
</g>
<text font-size="4.9" x="324.5" y="223.9">NOTES:</text>
<g font-size="4.2">
<text x="302.5" y="13.3">PART NO</text>
<text x="325.3" y="13.3">QTY</text>
<text x="339.7" y="13.3">DESCRIPTION</text>
<text x="375.9" y="13.3">WIDTH</text>
<text x="401.4" y="13.3">LENGTH</text>
<text x="305.6" y="18.7">21230</text>
<text x="328.1" y="18.7">2</text>
<text x="340.4" y="18.7">SHEET, 12GA</text>
<text x="374.9" y="18.7">11 5/16</text>
<text x="401.9" y="18.7">75 9/16</text>
<text x="305.6" y="24.1">21235</text>
<text x="305.6" y="29.5">21237</text>
<text x="328.1" y="24.1">2</text>
<text x="328.1" y="29.5">2</text>
<text x="340.4" y="24.1">SHEET, 12GA</text>
<text x="340.4" y="29.5">SHEET, 12GA</text>
<text x="374.9" y="24.1">45 9/16</text>
<text x="374.9" y="29.5">45 9/16</text>
<text x="403" y="24.1">74 1/2</text>
<text x="403" y="29.5">74 1/2</text>
<text x="305.6" y="34.9">21238</text>
<text x="328.1" y="34.9">4</text>
<text x="340.4" y="34.9">SHEET, 12GA</text>
<text x="377.3" y="34.9">3 3/4</text>
<text x="401.9" y="34.9">42 7/16</text>
<text x="305.6" y="40.2">21240</text>
<text x="328.1" y="40.2">4</text>
<text x="340.4" y="40.2">SHEET, 12GA</text>
<text x="374.9" y="40.2">27 9/16</text>
<text x="405.7" y="40.2">149</text>
<text x="305.6" y="45.6">21245</text>
<text x="328.1" y="45.6">2</text>
<text x="340.4" y="45.6">SHEET, 12GA</text>
<text x="376.1" y="45.6">19 3/4</text>
<text x="405.7" y="45.6">149</text>
<text x="335.2" y="53.6">**QTY SHOWN IS FOR (1) ASSEMBLY,</text>
<text x="96.9" y="55.6">21235</text>
<text x="213.8" y="55.8">21237</text>
<text x="351.5" y="57.8">(2) ARE REQUIRED**</text>
<text x="136.4" y="67.3">21230</text>
<text x="218.4" y="66.2" transform="rotate(45 218.4 66.2)">21238</text>
<text x="95.9" y="74.7" transform="rotate(-45 95.9 74.7)">21238</text>
<text x="27.9" y="129.1" transform="rotate(-90 27.9 129.1)">21245</text>
<text x="46.8" y="130.1" transform="rotate(-90 46.8 130.1)">21240</text>
<text x="71.5" y="130.1" transform="rotate(-90 71.5 130.1)">21240</text>
<text x="253.6" y="131.3" transform="rotate(-90 253.6 131.3)">21240</text>
<text x="277.6" y="130.6" transform="rotate(-90 277.6 130.6)">21240</text>
<text x="298.9" y="131.6" transform="rotate(-90 298.9 131.6)">21245</text>
<text x="93.3" y="175.4" transform="rotate(45 93.3 175.4)">21238</text>
<text x="137.2" y="181.9">21230</text>
<text x="219.9" y="183.9" transform="rotate(-45 219.9 183.9)">21238</text>
<text x="97.3" y="194.6">21237</text>
<text x="213.2" y="194.6">21235</text>
<text x="324.5" y="207.4">NOTES:</text>
<text x="275.2" y="256.5">889.5523</text>
<text x="376" y="255.9">144 FAN DECK</text>
<text x="285.5" y="261.4">MO</text>
<text x="307.1" y="261.3">8/12/2016</text>
<text x="334.3" y="261.6">RELEASED</text>
<text x="11.5" y="266.2">ZONE</text>
<text x="28.4" y="266.2">REV.</text>
<text x="86.8" y="266.2">REV. DESCRIPTION</text>
<text x="174.9" y="266.2">BY</text>
<text x="190.4" y="266.2">DATE</text>
<text x="207.8" y="266.2">APP'D</text>
<text x="227" y="266.2">DATE</text>
<text x="243.7" y="266.1">DO NOT SCALE</text>
<text x="330" y="266.7">SHEET 1 OF 7</text>
<text x="360.6" y="266.5">B</text>
<text x="368.4" y="266.6">FDK</text>
<text x="416.7" y="266.5">(2)</text>
</g>
<g font-size="4">
<text x="33.6" y="7.1">8</text>
<text x="85.2" y="7.1">7</text>
<text x="137" y="7.1">6</text>
<text x="188.6" y="7.1">5</text>
<text x="240.3" y="7.1">4</text>
<text x="292.1" y="7.1">3</text>
<text x="343.8" y="7.1">2</text>
<text x="395.7" y="7.1">1</text>
<text x="4.9" y="29.8">F</text>
<text x="424.5" y="29.9">F</text>
<text x="4.8" y="76">E</text>
<text x="424.3" y="73.5">E</text>
<text x="4.7" y="117.7">D</text>
<text x="424.2" y="116.9">D</text>
<text x="4.7" y="159.3">C</text>
<text x="424.2" y="160.4">C</text>
<text x="4.8" y="204">B</text>
<text x="424.3" y="204">B</text>
<text x="4.8" y="246.1">A</text>
<text x="424.3" y="246">A</text>
<text x="33.6" y="274.3">8</text>
<text x="85.2" y="274.3">7</text>
<text x="137" y="274.3">6</text>
<text x="188.6" y="274.3">5</text>
<text x="240.3" y="274.3">4</text>
<text x="292.1" y="274.3">3</text>
<text x="343.8" y="274.3">2</text>
<text x="395.8" y="274.3">1</text>
</g>
<g font-size="3.9">
<text x="324.5" y="211.4">1.</text>
<text x="324.5" y="215.2">2.</text>
<text x="334.5" y="215.2">COMMERCIAL BLAST CLEANING - (SSPC-SP6).</text>
<text x="334.5" y="211.4">ALL HOLES ARE</text>
<text x="367.7" y="211.4">7/16 UNLESS NOTED.</text>
<text x="324.5" y="228">1.</text>
<text x="334.5" y="228">ALL HOLES ARE</text>
<text x="367.7" y="228">7/16 UNLESS NOTED.</text>
<text x="324.5" y="231.9">2.</text>
<text x="334.5" y="231.9">HOT DIP GALVANIZE.</text>
</g>
<g font-size="3.5">
<text x="182.4" y="45.3" transform="rotate(-90 182.4 45.3)">3/4</text>
<text x="377" y="115.3" transform="rotate(-90 377 115.3)">1</text>
<text x="388.1" y="123.3" transform="rotate(-90 388.1 123.3)">2</text>
<text x="316.2" y="126.8" transform="rotate(-90 316.2 126.8)">149</text>
<text x="349" y="137.8">ALL FLANGES BRK. UP</text>
<text x="355.9" y="134.3">SECTION A-A</text>
<text x="22" y="209.3">18</text>
<text x="43.3" y="209.3">24</text>
<text x="67.7" y="209.3">24</text>
<text x="101.2" y="209.3">42</text>
<text x="159.2" y="209.3">72</text>
<text x="217.1" y="209.3">42</text>
<text x="250.6" y="209.3">24</text>
<text x="275" y="209.3">24</text>
<text x="296.3" y="209.3">18</text>
<text x="158.2" y="216.9">288</text>
</g>
<g font-size="3.5" fill="#53a9ff">
<text x="273.3" y="138">18</text>
<text x="286.4" y="138">6</text>
<text x="293.6" y="138">10</text>
<text x="309.2" y="138">5 13/16</text>
<text x="201.8" y="225.3">12</text>
<text x="217.1" y="225.3">18</text>
<text x="232.3" y="225.3">12</text>
<text x="276.4" y="225.3">4 5/8</text>
<text x="297.4" y="225.3">9</text>
<text x="310.7" y="225.3">4 3/8</text>
</g>
<g font-size="3.2">
<text x="200.8" y="41.5">7/16 X 1</text>
<text x="200.8" y="45.3">SLOTS TYP.</text>
<text x="170.4" y="63.6">7/16 X 3/4</text>
<text x="170.4" y="67.3">SLOTS TYP.</text>
<text x="177.5" y="95.5">R73 7/16</text>
<text x="187.2" y="109.4">R72 11/16</text>
</g>
<g font-size="2.8">
<text x="380.3" y="246.2">E&amp;C</text>
<text x="388.9" y="246.2">FINFANS</text>
</g>
<g font-size="2.6">
<text x="245.7" y="249.3">FRACTIONAL ±1/4</text>
<text x="245.7" y="252.3">X.X</text>
<text x="245.7" y="255.3">X.XX</text>
<text x="262.9" y="252.3">±0.062</text>
<text x="262.9" y="255.3">±0.031</text>
<text x="245.7" y="258.3">X.XXX</text>
<text x="245.7" y="261.3">ANGULAR</text>
<text x="262.9" y="258.3">±0.010</text>
<text x="262.9" y="261.3">±0.5</text>
</g>
<g font-size="2.2">
<text x="359.5" y="262.8">SIZE</text>
<text x="365.3" y="262.7">DRAWING NO.</text>
<text x="417.5" y="262.8">REV</text>
</g>
<text font-size="2.1" x="15.1" y="269.4">THIS DRAWING AND THE INFORMATION CONTAINED ON IT ARE THE EXCLUSIVE PROPERTY OF E&amp;C FINFAN, INC. THE COPYING, REPRODUCING, TRANSMITTING, OR DISTRIBUTION OF THIS DRAWING OR ANY INFORMATION CONTAINED ON IT, WHETHER IN PART OR AS A WHOLE, WITHOUT THE PRIOR WRITTEN CONSENT OF E&amp;C FINFAN, INC. IS PROHIBITED. © 2017 E&amp;C FINFAN, INC. ALL RIGHTS RESERVED.</text>
<g font-size="2">
<text x="242.9" y="239.8">ALL DIMENSIONS ARE INCHES</text>
<text x="243.1" y="236.8">UNLESS OTHERWISE SPECIFIED:</text>
<text x="242.9" y="242.1">DIMENSIONS IN [ ] ARE METRIC</text>
<text x="242.9" y="244.4">REMOVE BURRS &amp; SHARP EDGES</text>
<text x="242.9" y="246.7">MACHINE FINISH: 125 MICRO</text>
</g>
<g font-size="1.7">
<text x="274.8" y="236.1">THIRD ANGLE PROJ</text>
<text x="292" y="236.1">JOB NO.</text>
<text x="328.5" y="236.1">MODEL</text>
<text x="274.8" y="242.5">CUSTOMER</text>
<text x="274.8" y="247.8">CUSTOMER PROJECT</text>
<text x="274.8" y="253.1">ESTIMATED DRY WEIGHT (LBS)</text>
<text x="274.8" y="258.3">DRAWN BY</text>
<text x="274.8" y="263.6">CHECKED BY</text>
<text x="302.2" y="263.6">DATE</text>
<text x="302.2" y="258.3">DATE</text>
<text x="328.2" y="258.3">STATUS</text>
</g>
</svg>
